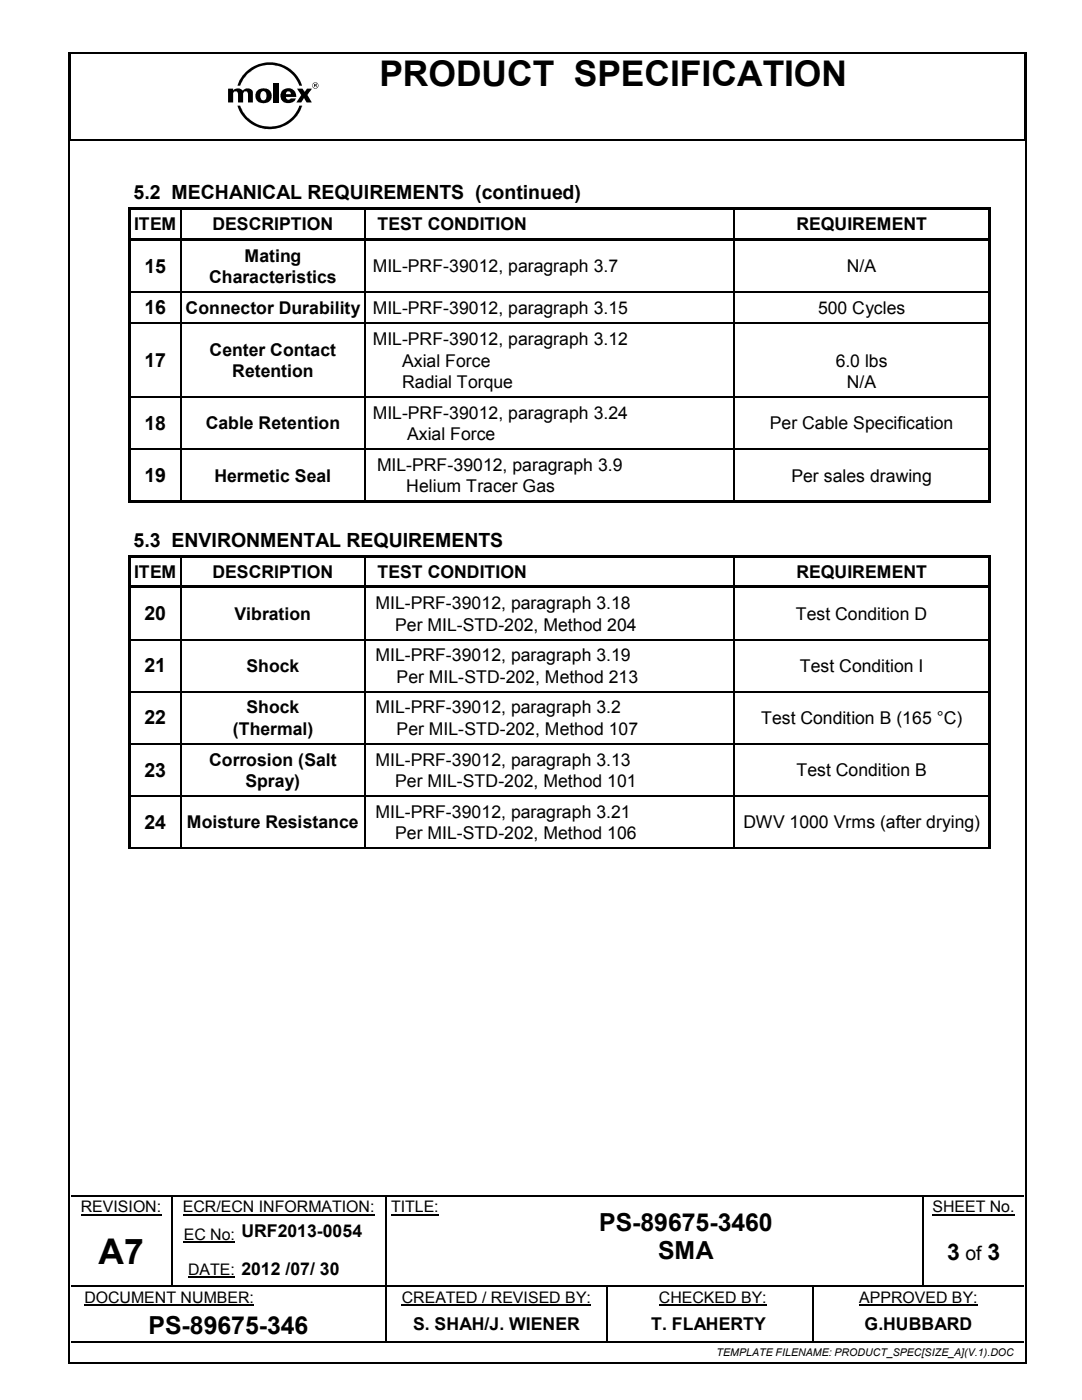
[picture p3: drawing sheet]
<svg xmlns="http://www.w3.org/2000/svg" width="216mm" height="279mm" viewBox="0 0 216 279" stroke-linecap="round" stroke-linejoin="round" font-family="sans-serif">
<g fill="none" stroke="#000" stroke-width=".34">
<path d="M13.8 10.7v261.1M14 10.7v17M14 10.5h190.5M204.5 10.7v17M204.6 10.7v261.1M14.1 27.9h190.2M14.2 238.6h19.9M34.5 238.6h42.5M77.3 238.6h12.3M90 238.6h94M184.3 238.6h20M14 271.9h190.5"/>
<path d="M14.2 267.9h62.7M77.1 261.6v6.1M77.3 267.9h43.6M121.1 261.6v6.1M121.2 267.9h40.8M162.3 267.9h42"/>
</g>
<g fill="#000">
<path d="M13.6 10.3h.4v.4h-.4zM204.5 10.3h.3v.4h-.3zM13.8 27.7h.3v.4h-.3zM204.3 27.7h.3v.4h-.3zM25.7 41.4h.5v1.3h-.5zM25.7 41.4h.5v.5h-.5zM25.7 42.7h.5v4.8h-.5zM25.7 47.5h.5v1.3h-.5zM25.7 48.8h.5v9.4h-.5zM25.7 58.2h.5v1h-.5zM26.2 41.4h.5v.5h-.5zM26.2 47.5h9.7v.5h-9.7z"/>
<path d="M26.7 41.4h9.2v.5h-9.2zM35.9 41.9h.3v.8h-.3zM35.9 41.4h.5v.5h-.5zM35.9 48h.3v.8h-.3zM35.9 47.5h.5v.5h-.5zM35.9 58.2h.3v1h-.3zM36.4 41.4h36.4v.5h-36.4zM36.4 47.5h36.4v.5h-36.4zM72.8 41.9h.2v.8h-.2zM72.8 41.4h.5v.5h-.5zM72.8 48h.2v.8h-.2zM72.8 47.5h.5v.5h-.5z"/>
<path d="M72.8 58.2h.2v1h-.2zM73.3 41.4h73.1v.5h-73.1zM73.3 47.5h73.1v.5h-73.1zM146.4 41.9h.3v.8h-.3zM146.4 41.4h.5v.5h-.5zM146.4 48h.3v.8h-.3zM146.4 47.5h.5v.5h-.5zM146.4 58.2h.3v1h-.3zM146.9 41.4h50.2v.5h-50.2zM146.9 47.5h50.2v.5h-50.2zM197.1 41.9h.5v.8h-.5zM197.1 41.4h.5v.5h-.5z"/>
<path d="M197.1 42.7h.5v4.8h-.5zM197.1 47.5h.5v1.3h-.5zM197.1 48.8h.5v9.4h-.5zM197.1 58.2h.5v1h-.5zM25.7 59.2h.5v5.2h-.5zM25.7 64.4h.5v1h-.5zM25.7 65.4h.5v13.7h-.5zM35.9 64.4h.3v1h-.3zM72.8 64.4h.2v1h-.2zM146.4 64.4h.3v1h-.3zM197.1 59.2h.5v5.2h-.5zM197.1 64.4h.5v1h-.5z"/>
<path d="M197.1 65.4h.5v13.7h-.5zM25.7 79.1h.5v1h-.5zM25.7 80.1h.5v9.4h-.5zM25.7 89.5h.5v1h-.5zM25.7 90.5h.5v9.4h-.5zM35.9 79.1h.3v1h-.3zM35.9 89.5h.3v1h-.3zM72.8 79.1h.2v1h-.2zM72.8 89.5h.2v1h-.2zM146.4 79.1h.3v1h-.3zM146.4 89.5h.3v1h-.3zM197.1 79.1h.5v1h-.5z"/>
<path d="M197.1 80.1h.5v9.4h-.5zM197.1 89.5h.5v1h-.5zM197.1 90.5h.5v9.4h-.5zM25.7 99.9h.5v.5h-.5zM25.7 110.8h.5v1.3h-.5zM25.7 110.8h.5v.5h-.5zM25.7 112.1h.5v4.8h-.5zM25.7 116.9h.5v1.3h-.5zM26.2 99.9h.5v.5h-.5zM26.2 110.8h.5v.5h-.5zM26.2 116.9h9.7v.5h-9.7zM26.7 99.9h9.2v.5h-9.2z"/>
<path d="M26.7 110.8h9.2v.5h-9.2zM35.9 99.9h.5v.5h-.5zM35.9 111.3h.3v.8h-.3zM35.9 110.8h.5v.5h-.5zM35.9 117.4h.3v.8h-.3zM35.9 116.9h.5v.5h-.5zM36.4 99.9h36.4v.5h-36.4zM36.4 110.8h36.4v.5h-36.4zM36.4 116.9h36.4v.5h-36.4zM72.8 99.9h.5v.5h-.5zM72.8 111.3h.2v.8h-.2zM72.8 110.8h.5v.5h-.5z"/>
<path d="M72.8 117.4h.2v.8h-.2zM72.8 116.9h.5v.5h-.5zM73.3 99.9h73.1v.5h-73.1zM73.3 110.8h73.1v.5h-73.1zM73.3 116.9h73.1v.5h-73.1zM146.4 99.9h.5v.5h-.5zM146.4 111.3h.3v.8h-.3zM146.4 110.8h.5v.5h-.5zM146.4 117.4h.3v.8h-.3zM146.4 116.9h.5v.5h-.5zM146.9 99.9h50.2v.5h-50.2zM146.9 110.8h50.2v.5h-50.2z"/>
<path d="M146.9 116.9h50.2v.5h-50.2zM197.1 99.9h.5v.5h-.5zM197.1 111.3h.5v.8h-.5zM197.1 110.8h.5v.5h-.5zM197.1 112.1h.5v4.8h-.5zM197.1 116.9h.5v1.3h-.5zM25.7 118.2h.5v9.4h-.5zM25.7 127.6h.5v1h-.5zM25.7 128.6h.5v9.3h-.5zM25.7 137.9h.5v1h-.5zM35.9 127.6h.3v1h-.3zM35.9 137.9h.3v1h-.3z"/>
<path d="M72.8 127.6h.2v1h-.2zM72.8 137.9h.2v1h-.2zM146.4 127.6h.3v1h-.3zM146.4 137.9h.3v1h-.3zM197.1 118.2h.5v9.4h-.5zM197.1 127.6h.5v1h-.5zM197.1 128.6h.5v9.3h-.5zM197.1 137.9h.5v1h-.5zM25.7 138.9h.5v9.4h-.5zM25.7 148.3h.5v1.1h-.5zM25.7 149.4h.5v9.3h-.5zM25.7 158.7h.5v1h-.5z"/>
<path d="M35.9 148.3h.3v1.1h-.3zM35.9 158.7h.3v1h-.3zM72.8 148.3h.2v1.1h-.2zM72.8 158.7h.2v1h-.2zM146.4 148.3h.3v1.1h-.3zM146.4 158.7h.3v1h-.3zM197.1 138.9h.5v9.4h-.5zM197.1 148.3h.5v1.1h-.5zM197.1 149.4h.5v9.3h-.5zM197.1 158.7h.5v1h-.5zM25.7 159.7h.5v9.4h-.5zM35.9 169.1h.3v.3h-.3z"/>
<path d="M72.8 169.1h.2v.3h-.2zM146.4 169.1h.3v.3h-.3zM197.1 159.7h.5v9.4h-.5zM197.1 169.1h.5v.3h-.5zM34.1 238.8h.3v.2h-.3zM34.1 238.4h.4v.4h-.4zM77 238.8h.2v.2h-.2zM77 238.4h.3v.4h-.3zM89.6 238.4h.4v.4h-.4zM184 238.8h.2v.2h-.2zM184 238.4h.3v.4h-.3zM34.1 242.7h.3v.9h-.3z"/>
<path d="M34.1 249.6h.3v.9h-.3zM34.1 256.5h.3v.3h-.3zM46.9 256.5h.3v.3h-.3zM77 242.7h.2v.9h-.2zM77 249.6h.2v.9h-.2zM77 256.5h.2v.5h-.2zM89.6 256.5h.3v.3h-.3zM120.9 256.8h.3v.2h-.3zM120.9 256.5h.3v.3h-.3zM162 256.8h.3v.2h-.3zM162 256.5h.3v.3h-.3zM184 242.7h.2v.9h-.2z"/>
<path d="M184 249.6h.2v.9h-.2zM184 256.5h.2v.3h-.2zM13.6 271.8h.4v.3h-.4zM76.9 260.9h.4v.7h-.4zM76.9 267.7h.4v.4h-.4zM120.9 260.9h.3v.7h-.3zM120.9 267.7h.3v.4h-.3zM162 260.9h.3v.7h-.3zM162 267.7h.3v.4h-.3zM204.5 271.8h.3v.3h-.3z"/>
</g>
<path d="M16.1 242.4h16.1M36.5 242.4h38.3M36.7 248h10.2M37.5 254.9h9.4M78.1 242.4h9.5M186.1 242.4h16.4M16.8 260.5h33.9M80.2 260.5h37.7M131.5 260.5h21.5M171.4 260.5h23.7" fill="none" stroke="#000" stroke-width=".21"/>
<g fill="none" stroke="#000" stroke-width=".25">
<path d="M26.2 58.3h9.7M36.1 42.7v4.8M36.1 48.8v9.4M36.1 59.2v5.2M36.2 58.3h36.6M72.9 42.7v4.8M72.9 48.8v9.4M72.9 59.2v5.2M73 58.3h73.4M146.6 42.7v4.8M146.6 48.8v9.4M146.6 59.2v5.2"/>
<path d="M146.7 58.3h50.4M26.2 64.5h9.7M26.2 79.2h9.7M36.1 65.4v13.7M36.2 64.5h36.6M36.2 79.2h36.6M72.9 65.4v13.7M73 64.5h73.4M73 79.2h73.4M146.6 65.4v13.7M146.7 64.5h50.4M146.7 79.2h50.4"/>
<path d="M26.2 89.6h9.7M36.1 80.1v9.4M36.1 90.5v9.4M36.2 89.6h36.6M72.9 80.1v9.4M72.9 90.5v9.4M73 89.6h73.4M146.6 80.1v9.4M146.6 90.5v9.4M146.7 89.6h50.4M36.1 112.1v4.8M36.1 118.2v9.4"/>
<path d="M72.9 112.1v4.8M72.9 118.2v9.4M146.6 112.1v4.8M146.6 118.2v9.4M26.2 127.7h9.7M26.2 138h9.7M36.1 128.6v9.3M36.1 138.9v9.4M36.2 127.7h36.6M36.2 138h36.6M72.9 128.6v9.3M72.9 138.9v9.4"/>
<path d="M73 127.7h73.4M73 138h73.4M146.6 128.6v9.3M146.6 138.9v9.4M146.7 127.7h50.4M146.7 138h50.4M26.2 148.5h9.7M26.2 158.8h9.7M36.1 149.4v9.3M36.1 159.7v9.4M36.2 148.5h36.6M36.2 158.8h36.6"/>
<path d="M72.9 149.4v9.3M72.9 159.7v9.4M73 148.5h73.4M73 158.8h73.4M146.6 149.4v9.3M146.6 159.7v9.4M146.7 148.5h50.4M146.7 158.8h50.4M25.7 169.2h10.2M36.2 169.2h36.6M73 169.2h73.4M146.7 169.2h50.4"/>
<path d="M34.2 239v3.7M77.1 239v3.7M184.1 239v3.7M14.2 256.7h19.9M34.2 243.6v6M34.2 250.5v6M34.4 256.7h12.5M47.2 256.7h29.8M77.1 243.6v6M77.1 250.5v6M77.1 257v3.9M77.2 256.7h12.4"/>
<path d="M89.9 256.7h31M121.1 257v3.9M121.2 256.7h40.8M162.1 257v3.9M162.3 256.7h21.7M184.1 243.6v6M184.1 250.5v6M184.2 256.7h20.1M162.1 261.6v6.1"/>
</g>
<g fill="#000">
<path d="M52.1 18.5l.2-.3a.62 .62 0 0 1 .9 .7 .76 .76 0 0 1-.1 .8 .76 .76 0 0 1-.8 .3 1.19 1.19 0 0 1-.2-1.5zM51.3 18.1a1.56 1.56 0 0 0 0 2 1.56 1.56 0 0 0 1.9 .4 1.51 1.51 0 0 0 .9-2 1.51 1.51 0 0 0-2-.8z" fill-rule="evenodd"/>
<path d="M49 14.4a6.8 6.8 0 0 1 11.3 2.7h-.6a6.3 6.3 0 0 0-5.9-4.2 6.3 6.3 0 0 0-5.9 4.2h-.5l.6-1.4z" fill-rule="evenodd"/>
<path d="M56.3 18.1a1.49 1.49 0 0 0 .9 2.5 1.82 1.82 0 0 0 1.7-.6l.1-.4h-1a.5 .5 0 0 1-.6 .3 .5 .5 0 0 1-.3-.6h2a1.63 1.63 0 0 0-.9-1.6 1.63 1.63 0 0 0-1.9 .4zM57.2 18.4l.5-.2 .3 .6h-.9z" fill-rule="evenodd"/>
<path d="M59.3 17.7h1.1l.4 .7 .5-.7h.9l-.9 1.3 .9 1.4h-1l-.5-.8-.6 .8h-1l1-1.4z" fill-rule="evenodd"/>
<path d="M62.3 17.1a.63 .63 0 0 1 1.2 0 .63 .63 0 0 1-1.2 0zM62.4 17.1a.55 .55 0 0 0 1.1 0 .55 .55 0 0 0-1.1 0z" fill-rule="evenodd"/>
<path d="M62.8 16.8l.2 .1v.1h-.2zM62.7 16.8v.6h.1v-.3h.2v.3h.2l-.1-.3 .1-.3z" fill-rule="evenodd"/>
<path d="M45.5 17.7h1v.4a1.26 1.26 0 0 1 1.9 0l.7-.4h.6l.6 .3 .2 .3v2.1h-1v-1.8l-.3-.4-.5 .1-.2 .3v1.8h-1v-1.7l-.3-.5h-.4l-.3 .3v1.9h-1z" fill-rule="evenodd"/>
<path d="M54.5 16.5h1v3.9h-1z" fill-rule="evenodd"/>
<path d="M47.4 21.1h.5a6.3 6.3 0 0 0 5.9 4.2 6.3 6.3 0 0 0 5.9-4.2h.6a6.8 6.8 0 0 1-6.5 4.7 6.8 6.8 0 0 1-6.4-4.7z" fill-rule="evenodd"/>
</g>
<g font-size="7.1">
<text x="75.7" y="17.2">PRODUCT SPECIFICATION</text>
<text x="19.6" y="252.3">A7</text>
</g>
<g font-size="5">
<text x="119.5" y="245.6">PS-89675-3460</text>
<text x="131.4" y="251.2">SMA</text>
<text x="29.6" y="266.2">PS-89675-346</text>
</g>
<g font-size="4.6">
<text x="189" y="251.4">3</text>
<text x="197" y="251.4">3</text>
</g>
<g font-size="3.9">
<text x="26.7" y="39.8">5.2 MECHANICAL REQUIREMENTS (continued)</text>
<text x="28.8" y="54.4">15</text>
<text x="28.8" y="62.7">16</text>
<text x="28.8" y="73.2">17</text>
<text x="28.8" y="85.7">18</text>
<text x="28.8" y="96.1">19</text>
<text x="26.7" y="109.1">5.3 ENVIRONMENTAL REQUIREMENTS</text>
<text x="28.8" y="123.8">20</text>
<text x="28.8" y="134.2">21</text>
<text x="28.8" y="144.6">22</text>
<text x="28.8" y="155">23</text>
<text x="28.8" y="165.4">24</text>
<text x="192.7" y="251.4">of</text>
</g>
<g font-size="3.5">
<text x="26.8" y="45.9">ITEM</text>
<text x="42.4" y="45.9">DESCRIPTION</text>
<text x="75.3" y="45.9">TEST CONDITION</text>
<text x="158.9" y="45.9">REQUIREMENT</text>
<text x="48.8" y="52.2">Mating</text>
<text x="41.7" y="56.5">Characteristics</text>
<text x="74.4" y="54.4">MIL-PRF-39012, paragraph 3.7</text>
<text x="169" y="54.4">N/A</text>
<text x="37" y="62.7">Connector Durability</text>
<text x="74.4" y="62.7">MIL-PRF-39012, paragraph 3.15</text>
<text x="163.2" y="62.7">500 Cycles</text>
<text x="41.8" y="71">Center Contact</text>
<text x="74.4" y="68.8">MIL-PRF-39012, paragraph 3.12</text>
<text x="46.4" y="75.3">Retention</text>
<text x="80.2" y="77.5">Radial Torque</text>
<text x="80.3" y="73.2">Axial Force</text>
<text x="166.8" y="73.2">6.0 lbs</text>
<text x="169" y="77.5">N/A</text>
<text x="74.4" y="83.5">MIL-PRF-39012, paragraph 3.24</text>
<text x="41.1" y="85.7">Cable Retention</text>
<text x="81.2" y="87.8">Axial Force</text>
<text x="153.6" y="85.7">Per Cable Specification</text>
<text x="75.2" y="93.9">MIL-PRF-39012, paragraph 3.9</text>
<text x="42.8" y="96.1">Hermetic Seal</text>
<text x="81.1" y="98.3">Helium Tracer Gas</text>
<text x="157.9" y="96.1">Per sales drawing</text>
<text x="26.8" y="115.3">ITEM</text>
<text x="42.4" y="115.3">DESCRIPTION</text>
<text x="75.3" y="115.3">TEST CONDITION</text>
<text x="158.9" y="115.3">REQUIREMENT</text>
<text x="46.8" y="123.7">Vibration</text>
<text x="74.9" y="121.6">MIL-PRF-39012, paragraph 3.18</text>
<text x="78.8" y="125.9">Per MIL-STD-202, Method 204</text>
<text x="158.8" y="123.7">Test Condition D</text>
<text x="74.9" y="132">MIL-PRF-39012, paragraph 3.19</text>
<text x="49.2" y="134.2">Shock</text>
<text x="79.1" y="136.3">Per MIL-STD-202, Method 213</text>
<text x="159.6" y="134.2">Test Condition I</text>
<text x="49.2" y="142.4">Shock</text>
<text x="74.9" y="142.4">MIL-PRF-39012, paragraph 3.2</text>
<text x="46.4" y="146.7">(Thermal)</text>
<text x="79.1" y="146.7">Per MIL-STD-202, Method 107</text>
<text x="151.8" y="144.5">Test Condition B (165 °C)</text>
<text x="41.7" y="152.8">Corrosion (Salt</text>
<text x="74.9" y="152.8">MIL-PRF-39012, paragraph 3.13</text>
<text x="158.9" y="154.9">Test Condition B</text>
<text x="49" y="157.1">Spray)</text>
<text x="78.8" y="157.1">Per MIL-STD-202, Method 101</text>
<text x="37.3" y="165.3">Moisture Resistance</text>
<text x="74.9" y="163.2">MIL-PRF-39012, paragraph 3.21</text>
<text x="78.8" y="167.5">Per MIL-STD-202, Method 106</text>
<text x="148.3" y="165.3">DWV 1000 Vrms (after drying)</text>
<text x="82.4" y="265.5">S. SHAH/J. WIENER</text>
<text x="129.9" y="265.5">T. FLAHERTY</text>
<text x="172.5" y="265.5">G.HUBBARD</text>
</g>
<g font-size="3.2">
<text x="16.1" y="242">REVISION:</text>
<text x="36.5" y="242">ECR/ECN INFORMATION:</text>
<text x="78.1" y="242">TITLE:</text>
<text x="186.1" y="242">SHEET No.</text>
<text x="36.7" y="247.5">EC No: URF2013-0054</text>
<text x="37.5" y="254.4">DATE: 2012 /07/ 30</text>
<text x="16.9" y="260">DOCUMENT NUMBER:</text>
<text x="80.2" y="260">CREATED / REVISED BY:</text>
<text x="131.5" y="260">CHECKED BY:</text>
<text x="171.4" y="260">APPROVED BY:</text>
</g>
<text font-size="2.1" x="143" y="270.6">TEMPLATE FILENAME: PRODUCT_SPEC[SIZE_A](V.1).DOC</text>
</svg>
